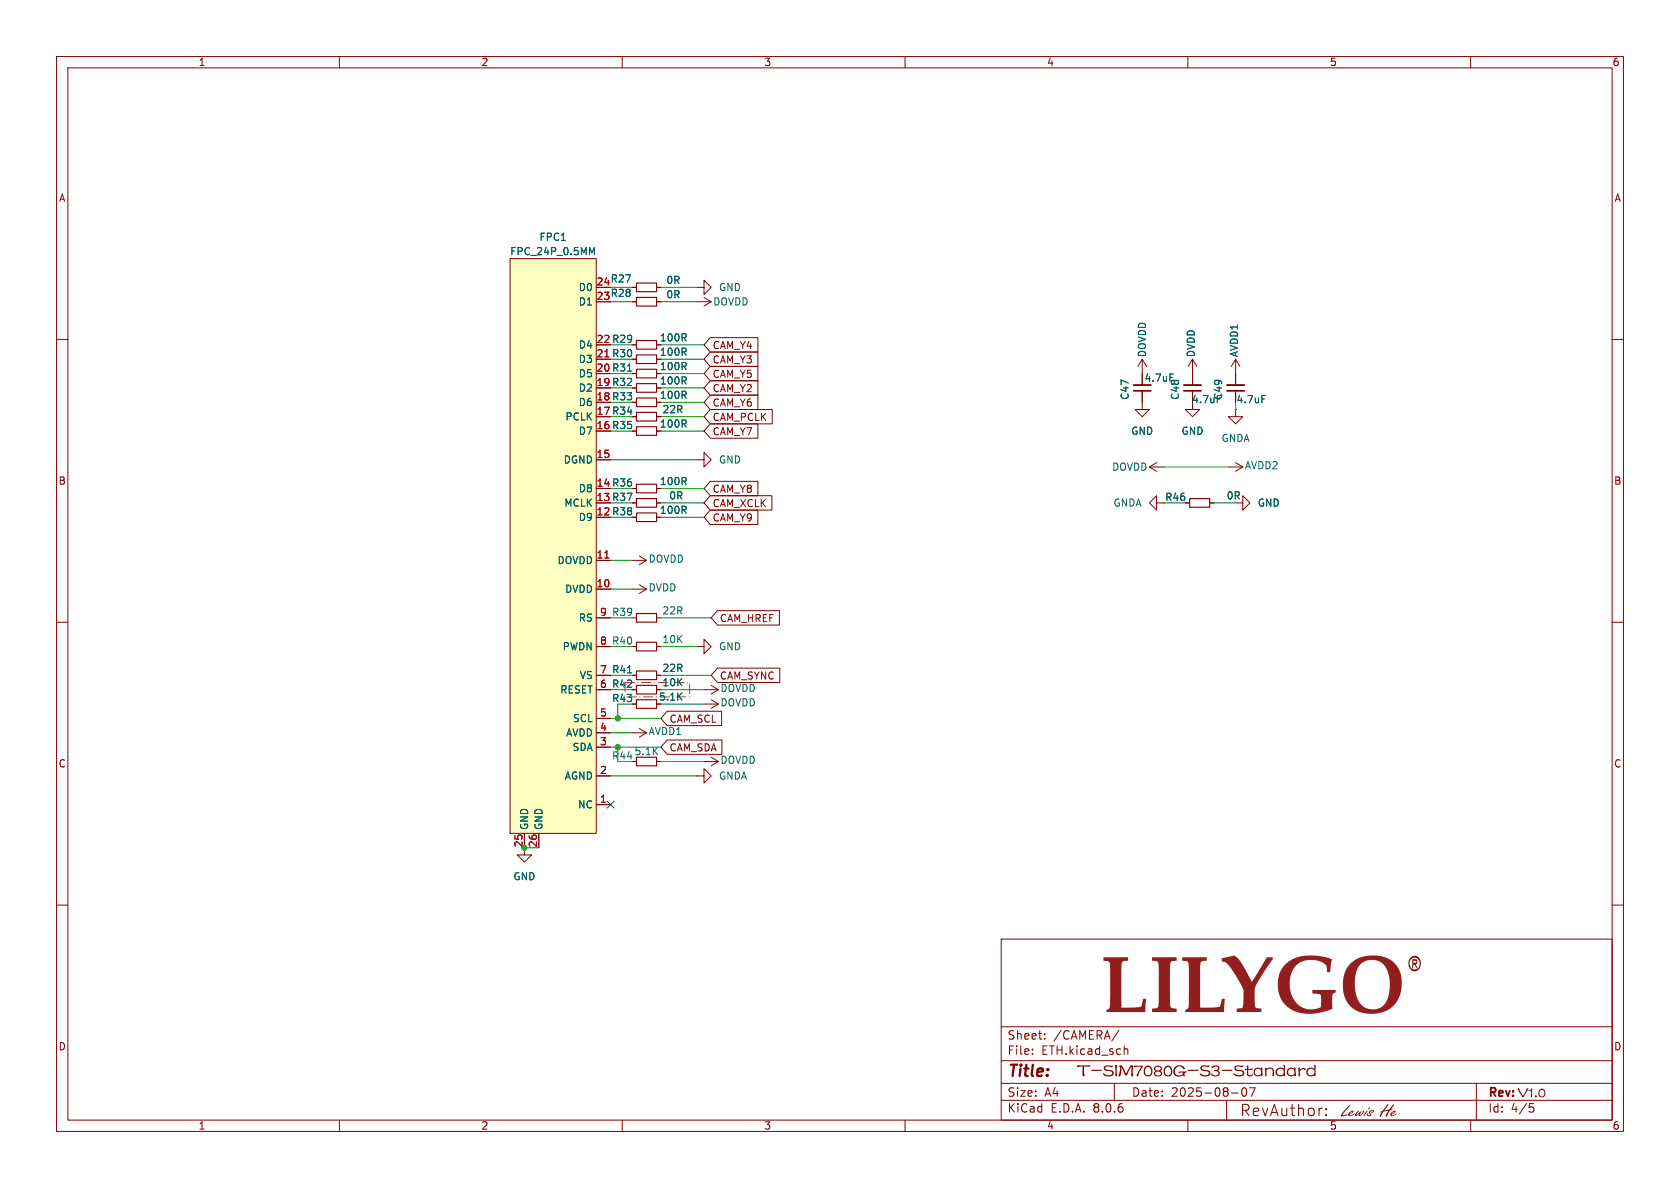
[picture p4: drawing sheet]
<svg xmlns="http://www.w3.org/2000/svg" width="297mm" height="210mm" viewBox="0 0 297 210" stroke-linecap="round" stroke-linejoin="round" font-family="sans-serif">
<g fill="none" stroke="#840000" stroke-width=".18">
<path d="M10 10h277v190h-277zM12 12h273v186h-273zM60 10v2M110 10v2M160 10v2M210 10v2M260 10v2M10 60h2M285 60h2M10 110h2M285 110h2M10 160h2"/>
<path d="M285 160h2M177 166h108v32h-108zM60 198v2M110 198v2M160 198v2M177 194.5h108M177 191.5h108M177 187.5h108M177 181.5h108M182.5 186.3v.1M182.5 185.5v.1M184.7 183.6v.1"/>
<path d="M184.7 182.8v.1M197 191.5v3M210 198v2M216.8 194.5v3.6M217.7 193.2h1.2M219.7 192.4a1 1 0 0 0 .2 1.4 .81 .81 0 0 0 .6-.6 .81 .81 0 0 0-.3-.8M221.9 192.3l-.7 1.5M233.6 195.9h.2M234.4 197l.1 .1-.1 .1M234.4 197l-.1 .1 .1 .1M234.4 196v.2M234.4 197v.2"/>
<path d="M234.4 196l.1 .1-.1 .1M234.4 196l-.1 .1 .1 .1M260 198v2M261 191.5v6.5M270.9 195.7l.3 .3v.3l-.3 .3h-.4"/>
</g>
<path d="M249.4 169.3a1.12 1.12 0 0 1 1.3-.1 1.12 1.12 0 0 1 .5 1.3 1.12 1.12 0 0 1-1.2 1.2 1.12 1.12 0 0 1-1-1.4h.2a.95 .95 0 0 0 1.1 1.1 .95 .95 0 0 0 .6-1.5 .89 .89 0 0 0-1-.6 .89 .89 0 0 0-.7 1h-.2v-.4z" fill="#840000"/>
<g fill="none" stroke="#840000" stroke-width=".18">
<path d="M111.8 50.8h.7M111.8 53.3h.7M116.1 50.8h.7M116.1 53.3h.7M123.2 50.8h1.3v-1.3l1.2 1.3-1.2 1.3v-1.3M123.2 53.3h2.5M124.5 52.6l1.2 .7M125.7 53.3l-1.2 .8M111.8 66h.7M111.8 76.2h.7M111.8 61h.7M111.8 73.7h.7"/>
<path d="M116.1 66h.7M116.1 76.2h.7M116.1 61h.7M116.1 73.7h.7M201.9 69.1v3.3h1.3l-1.3 1.3-1.2-1.3h1.2M201.9 63.5v2.5M201.9 63.5l-.7 1.3M201.9 63.5l.8 1.3M210.8 69.1v3.3h1.3l-1.3 1.3-1.3-1.3h1.3M210.8 63.5l-.7 1.3M210.8 63.5v4.6M210.8 63.5l.8 1.3"/>
<path d="M218.4 72.4v1.3h1.3l-1.3 1.2-1.2-1.2h1.2M218.4 72.4h.1M218.4 63.5l-.7 1.3M218.4 63.5v4.6M218.4 69.1v2M218.4 63.5l.8 1.3M111.8 88.9h.7M111.8 99.1h2.5M111.8 91.4h.7M111.8 86.4h.7M113 98.3l1.3 .8M114.3 99.1l-1.3 .7"/>
<path d="M116.1 88.9h.7M116.1 91.4h.7M116.1 86.4h.7M123.2 81.3h1.3v-1.3l1.2 1.3-1.2 1.3v-1.3M203.2 82.6h2.5M203.2 82.6l1.3 .7M204.5 88.9v-1.3l-1.3 1.3 1.3 1.3v-1.3h1.2M204.5 81.8l-1.3 .8M209.5 88.9h.8M213.9 88.9h.7M217.2 82.6h2.5M218.4 88.9h1.3v-1.3l1.3 1.3-1.3 1.3v-1.3"/>
<path d="M218.4 81.8l1.3 .8M219.7 82.6l-1.3 .7M111.8 104.1h2.5M111.8 109.2h.7M113 103.4l1.3 .7M114.3 104.1l-1.3 .8M116.1 109.2h.7M123.2 114.3h1.3v-1.3l1.2 1.3-1.2 1.3v-1.3M111.8 124.5h.7M111.8 134.6h.7M116.1 134.6h.7M123.2 137.2h1.3v-1.3l1.2 1.3-1.2 1.2v-1.2"/>
<path d="M123.2 137.2h.1M124.5 124.5h2.5M124.5 134.6h2.5M124.5 121.9h2.5M125.7 133.9l1.3 .7M125.7 123.7l1.3 .8M125.7 121.2l1.3 .7M127 134.6l-1.3 .8M127 124.5l-1.3 .7M127 121.9l-1.3 .8M92.7 149.9v1.2h1.3l-1.3 1.3-1.3-1.3h1.3"/>
</g>
<path d="M200.4 68.1h3.1M209.3 68.1h3M216.9 68.1h3.1" fill="none" stroke="#840000" stroke-width=".33"/>
<path d="M200.4 69.1h3.1M209.3 69.1h3M216.9 69.1h3.1" fill="none" stroke="#840000" stroke-width=".3"/>
<path d="M110.9 65.6h.8M206.8 66.1h.6M223.1 69.9h.6" fill="none" stroke="#006464" stroke-width=".18"/>
<g fill="none" stroke="#840000" stroke-width=".2">
<path d="M112.5 50h3.6v1.6h-3.6zM112.5 52.6h3.6v1.5h-3.6zM112.5 65.3h3.6v1.5h-3.6zM112.5 75.4h3.6v1.6h-3.6zM112.5 60.2h3.6v1.5h-3.6zM112.5 72.9h3.6v1.5h-3.6zM112.5 88.1h3.6v1.6h-3.6zM112.5 90.7h3.6v1.5h-3.6zM112.5 85.6h3.6v1.5h-3.6zM210.3 88.1h3.6v1.6h-3.6zM112.5 108.5h3.6v1.5h-3.6zM112.5 123.7h3.6v1.5h-3.6z"/>
<path d="M112.5 133.9h3.6v1.5h-3.6z"/>
</g>
<path d="M90.2 45.7h15.2v101.6h-15.2z" fill="#ffffc2"/>
<path d="M90.2 45.7h15.2v101.6h-15.2z" fill="none" stroke="#800000" stroke-width=".18"/>
<g fill="none" stroke="#840000" stroke-width=".18">
<path d="M111.8 50.8h.7M111.8 53.3h.7M116.1 50.8h.7M116.1 53.3h.7M125.6 59.7h8.4v2.5h-8.4l-1.1-1.2zM111.8 71.1h.7M111.8 63.5h.7M111.8 68.6h.7M111.8 76.2h.7M111.8 73.7h.7M111.8 66h.7M111.8 61h.7"/>
<path d="M116.1 71.1h.7M116.1 63.5h.7M116.1 68.6h.7M116.1 76.2h.7M116.1 73.7h.7M116.1 66h.7M116.1 61h.7M125.6 62.2h8.4v2.6h-8.4l-1.1-1.3zM125.6 69.8h8.4v2.6h-8.4l-1.1-1.3zM125.6 67.3h8.4v2.6h-8.4l-1.1-1.3zM125.6 72.4h10.9v2.5h-10.9l-1.1-1.2zM125.6 64.8h8.4v2.5h-8.4l-1.1-1.3z"/>
<path d="M125.6 74.9h8.4v2.6h-8.4l-1.1-1.3zM201.9 69.1v2M210.8 66v2.1M210.8 69.1v2M218.4 66v2.1M218.4 69.1v2M105.4 99.1h2.5M105.4 81.3h2.5M111.8 88.9h.7M111.8 91.4h.7M111.8 86.4h.7M116.1 88.9h.7"/>
<path d="M116.1 91.4h.7M116.1 86.4h.7M125.6 87.6h10.9v2.6h-10.9l-1.1-1.3zM125.6 90.2h8.4v2.5h-8.4l-1.1-1.3zM125.6 85.1h8.4v2.5h-8.4l-1.1-1.2zM209.5 88.9h.8M213.9 88.9h.7M105.4 104.1h2.5M105.4 119.4h2.5M105.4 114.3h2.5M105.4 109.2h2.5M111.8 119.4h.7"/>
<path d="M111.8 114.3h.7M116.1 119.4h.7M116.1 114.3h.7M126.8 107.9h11v2.6h-11l-1.1-1.3zM126.8 118.1h11.1v2.6h-11.1l-1.1-1.3zM105.4 137.2h2.5M105.4 132.1h2.5M105.4 129.5h2.5M105.4 127h2.5M105.4 121.9h2.5M111.8 129.5h2.5M111.8 121.9h.7"/>
<path d="M111.8 124.5h.7M113 128.8l1.3 .7M114.3 129.5l-1.3 .8M116.1 121.9h.7M118 130.8h9.6v2.6h-9.6l-1.2-1.3zM118 125.7h9.6v2.6h-9.6l-1.2-1.3zM92.7 147.3v2.6M95.2 147.3v2.6M105.4 142.2h2.5"/>
</g>
<path d="M106.9 98.6h.7" fill="none" stroke="#a90000" stroke-width=".18"/>
<path d="M104.2 43.8l.5 .9 .4-.9v1.2M110.9 65.6h.8M206.8 66.1h.6M223.1 69.9h.6M110.9 118.9h.8" fill="none" stroke="#006464" stroke-width=".18"/>
<path d="M112.5 70.4h3.6v1.5h-3.6zM112.5 62.7h3.6v1.6h-3.6zM112.5 67.8h3.6v1.5h-3.6zM112.5 118.6h3.6v1.5h-3.6zM112.5 113.5h3.6v1.6h-3.6zM112.5 121.2h3.6v1.5h-3.6z" fill="none" stroke="#840000" stroke-width=".2"/>
<path d="M110.5 120.7h11.4v2.5h-11.4z" fill="none" stroke="#ff1e3b" stroke-width=".18" stroke-dasharray="1.7 .6 0 .6"/>
<g fill="none" stroke="#009600" stroke-width=".18">
<path d="M107.9 50.8h3.9M107.9 53.3h3.9M116.8 50.8h6.4M116.8 53.3h6.4M107.9 61h3.9M107.9 68.6h3.9M107.9 76.2h3.9M107.9 63.5h3.9M107.9 71.1h3.9M107.9 66h3.9M107.9 73.7h3.9M116.8 61h7.7"/>
<path d="M116.8 68.6h7.7M116.8 76.2h7.7M116.8 63.5h7.7M116.8 71.1h7.7M116.8 66h7.7M116.8 73.7h7.7M218.4 71.1v1.3M107.9 81.3h15.3M107.9 88.9h3.9M107.9 99.1h3.9M107.9 86.4h3.9M107.9 91.4h3.9"/>
<path d="M116.8 88.9h7.7M116.8 86.4h7.7M116.8 91.4h7.7M205.7 88.9h3.8M205.7 82.6h11.5M214.6 88.9h3.8M107.9 114.3h3.9M107.9 119.4h3.9M107.9 109.2h3.9M107.9 104.1h3.9M116.8 114.3h6.4M116.8 119.4h8.9"/>
<path d="M116.8 109.2h8.9M107.9 129.5h3.9M107.9 137.2h15.3M107.9 132.1h8.9M107.9 121.9h3.9M107.9 127h8.9M109.2 124.5v2.5M109.2 132.1v2.5M116.8 121.9h7.7M116.8 124.5h7.7M116.8 134.6h7.7M92.7 149.9h2.5"/>
</g>
<path d="M107.3 141.6l1.3 1.2M108.6 141.6l-1.3 1.2" fill="none" stroke="#000084" stroke-width=".18"/>
<g fill="#009600" stroke="#009600" stroke-width=".18">
<circle cx="92.7" cy="149.9" r=".46"/>
<circle cx="109.2" cy="127" r=".46"/>
<circle cx="109.2" cy="132.1" r=".46"/>
</g>
<text font-size="13.9" fill="#840000" x="194.6" y="181.9">LILYGO</text>
<text font-size="3.5" fill="#840000" x="190.4" y="191.1">T-SIM7080G-S3-Standard</text>
<g font-size="3.2" fill="#840000">
<text x="237.2" y="198.4">Lewis</text>
<text x="244" y="198.4">He</text>
</g>
<g font-size="2.8" fill="#840000">
<text x="178" y="190.9">Title:</text>
<text x="219.1" y="197.5">RevAuthor:</text>
<text x="268.3" y="194.6">V1.0</text>
</g>
<g font-size="2.1" fill="#840000">
<text x="178" y="184">Sheet:</text>
<text x="186.2" y="184">/CAMERA/</text>
<text x="178" y="186.7">File:</text>
<text x="184.1" y="186.7">ETH.kicad_sch</text>
<text x="178" y="196.9">KiCad</text>
<text x="178" y="194.1">Size:</text>
<text x="184.7" y="194.1">A4</text>
<text x="185.7" y="196.9">E.D.A.</text>
<text x="193.3" y="196.9">8.0.6</text>
<text x="200" y="194.1">Date:</text>
<text x="207" y="194.1">2025-08-07</text>
<text x="263" y="194.3">Rev:</text>
<text x="263" y="196.9">Id:</text>
<text x="267.1" y="196.9">4/5</text>
</g>
<g font-size="1.8" fill="#840000">
<text x="35" y="11.9">1</text>
<text x="85" y="11.9">2</text>
<text x="135" y="11.9">3</text>
<text x="185" y="11.9">4</text>
<text x="235" y="11.9">5</text>
<text x="285" y="11.9">6</text>
<text x="10.3" y="35.9">A</text>
<text x="285.3" y="35.9">A</text>
<text x="125.9" y="64.5">CAM_Y3</text>
<text x="125.9" y="61.9">CAM_Y4</text>
<text x="125.9" y="69.5">CAM_Y2</text>
<text x="125.9" y="67">CAM_Y5</text>
<text x="202.2" y="67.7">4.7uF</text>
<text x="125.9" y="72.1">CAM_Y6</text>
<text x="125.9" y="74.6">CAM_PCLK</text>
<text x="125.9" y="77.2">CAM_Y7</text>
<text x="10.3" y="85.9">B</text>
<text x="125.9" y="89.9">CAM_XCLK</text>
<text x="125.9" y="87.3">CAM_Y8</text>
<text x="285.3" y="85.9">B</text>
<text x="125.9" y="92.4">CAM_Y9</text>
<text x="127.2" y="110.2">CAM_HREF</text>
<text x="116.4" y="124.1">5.1K</text>
<text x="127.2" y="120.3">CAM_SYNC</text>
<text x="118.3" y="128">CAM_SCL</text>
<text x="10.3" y="135.9">C</text>
<text x="118.3" y="133">CAM_SDA</text>
<text x="285.3" y="135.9">C</text>
<text x="10.3" y="185.9">D</text>
<text x="285.3" y="185.9">D</text>
<text x="35" y="199.9">1</text>
<text x="85" y="199.9">2</text>
<text x="135" y="199.9">3</text>
<text x="185" y="199.9">4</text>
<text x="235" y="199.9">5</text>
<text x="285" y="199.9">6</text>
</g>
<g font-size="1.8" fill="#006464">
<text x="90.1" y="45.3">FPC_24P_0.5MM</text>
<text x="95.3" y="42.8">FPC1</text>
<text x="102.2" y="51.7">D0</text>
<text x="105.4" y="53.1">23 R28</text>
<text x="105.4" y="50.5">24 R27</text>
<text x="117.7" y="50.4">0R</text>
<text x="117.7" y="52.9">0R</text>
<text x="127" y="51.7">GND</text>
<text x="102.2" y="54.2">D1</text>
<text x="126" y="54.2">DOVDD</text>
<text x="102.2" y="64.4">D3</text>
<text x="102.2" y="61.8">D4</text>
<text x="105.4" y="65.8">20 R31</text>
<text x="105.4" y="63.2">21 R30</text>
<text x="105.4" y="60.7">22 R29</text>
<text x="116.6" y="65.6">100R</text>
<text x="116.6" y="60.6">100R</text>
<text x="116.6" y="63.1">100R</text>
<text x="202.8" y="63.2" transform="rotate(-90 202.8 63.2)">DOVDD</text>
<text x="211.4" y="63.2" transform="rotate(-90 211.4 63.2)">DVDD</text>
<text x="219" y="63.2" transform="rotate(-90 219 63.2)">AVDD1</text>
<text x="102.2" y="72">D6</text>
<text x="102.2" y="69.4">D2</text>
<text x="102.2" y="66.9">D5</text>
<text x="105.4" y="70.9">18 R33</text>
<text x="105.4" y="68.3">19 R32</text>
<text x="116.6" y="70.7">100R</text>
<text x="116.6" y="68.2">100R</text>
<text x="199.7" y="70.8" transform="rotate(-90 199.7 70.8)">C47</text>
<text x="208.6" y="70.8" transform="rotate(-90 208.6 70.8)">C48</text>
<text x="210.6" y="71.5">4.7uF</text>
<text x="216.3" y="70.8" transform="rotate(-90 216.3 70.8)">C49</text>
<text x="218.5" y="71.5">4.7uF</text>
<text x="99.9" y="74.5">PCLK</text>
<text x="102.2" y="77.1">D7</text>
<text x="105.4" y="73.4">17 R34</text>
<text x="116.6" y="75.8">100R</text>
<text x="117" y="73.3">22R</text>
<text x="199.9" y="77.1">GND</text>
<text x="208.8" y="77.1">GND</text>
<text x="99.6" y="82.1">DGND</text>
<text x="127" y="82.1">GND</text>
<text x="196.5" y="83.4">DOVDD</text>
<text x="215.9" y="78.3">GNDA</text>
<text x="220" y="83.2">AVDD2</text>
<text x="99.7" y="89.8">MCLK</text>
<text x="102.2" y="87.2">D8</text>
<text x="116.6" y="86">100R</text>
<text x="118.2" y="88.5">0R</text>
<text x="196.8" y="89.8">GNDA</text>
<text x="205.9" y="88.7">R46</text>
<text x="216.8" y="88.5">0R</text>
<text x="222.3" y="89.8">GND</text>
<text x="102.2" y="92.3">D9</text>
<text x="116.6" y="91">100R</text>
<text x="98.5" y="99.9">DOVDD</text>
<text x="114.6" y="99.7">DOVDD</text>
<text x="99.8" y="105">DVDD</text>
<text x="114.6" y="104.7">DVDD</text>
<text x="102.2" y="110.1">RS</text>
<text x="106" y="109">9 R39</text>
<text x="117" y="108.8">22R</text>
<text x="117" y="113.9">10K</text>
<text x="99.4" y="115.2">PWDN</text>
<text x="106" y="119.1">7 R41</text>
<text x="106" y="114">8 R40</text>
<text x="117" y="119">22R</text>
<text x="127" y="115.2">GND</text>
<text x="99" y="122.8">RESET</text>
<text x="102.4" y="120.2">VS</text>
<text x="106" y="121.7">6 R42</text>
<text x="108.1" y="124.3">R43</text>
<text x="117" y="121.5">10K</text>
<text x="127.3" y="125.1">DOVDD</text>
<text x="127.3" y="122.5">DOVDD</text>
<text x="100" y="130.4">AVDD</text>
<text x="101.2" y="127.9">SCL</text>
<text x="114.6" y="130.1">AVDD1</text>
<text x="101.1" y="132.9">SDA</text>
<text x="112.1" y="133.7">5.1K</text>
<text x="127.3" y="135.2">DOVDD</text>
<text x="99.7" y="138">AGND</text>
<text x="102.1" y="143.1">NC</text>
<text x="127" y="138">GNDA</text>
<text x="93.6" y="146.8" transform="rotate(-90 93.6 146.8)">GND</text>
<text x="96.1" y="146.8" transform="rotate(-90 96.1 146.8)">GND</text>
<text x="90.7" y="155.8">GND</text>
</g>
<g font-size="1.8" fill="#a90000">
<text x="105.4" y="75.9">16 R35</text>
<text x="105.4" y="81">15</text>
<text x="105.4" y="88.6">13 R37</text>
<text x="105.4" y="86.1">14 R36</text>
<text x="105.4" y="91.2">12 R38</text>
<text x="105.4" y="98.8">11</text>
<text x="105.4" y="103.9">10</text>
<text x="106" y="109">9</text>
<text x="106" y="114">8</text>
<text x="106" y="131.8">3</text>
<text x="106" y="129.3">4</text>
<text x="106" y="126.7">5</text>
<text x="106" y="136.9">2</text>
<text x="106" y="142">1</text>
<text x="92.5" y="149.9" transform="rotate(-90 92.5 149.9)">25</text>
<text x="95" y="149.9" transform="rotate(-90 95 149.9)">26</text>
</g>
<text font-size="1.8" fill="#009600" x="108.1" y="134.5">R44</text>
</svg>
